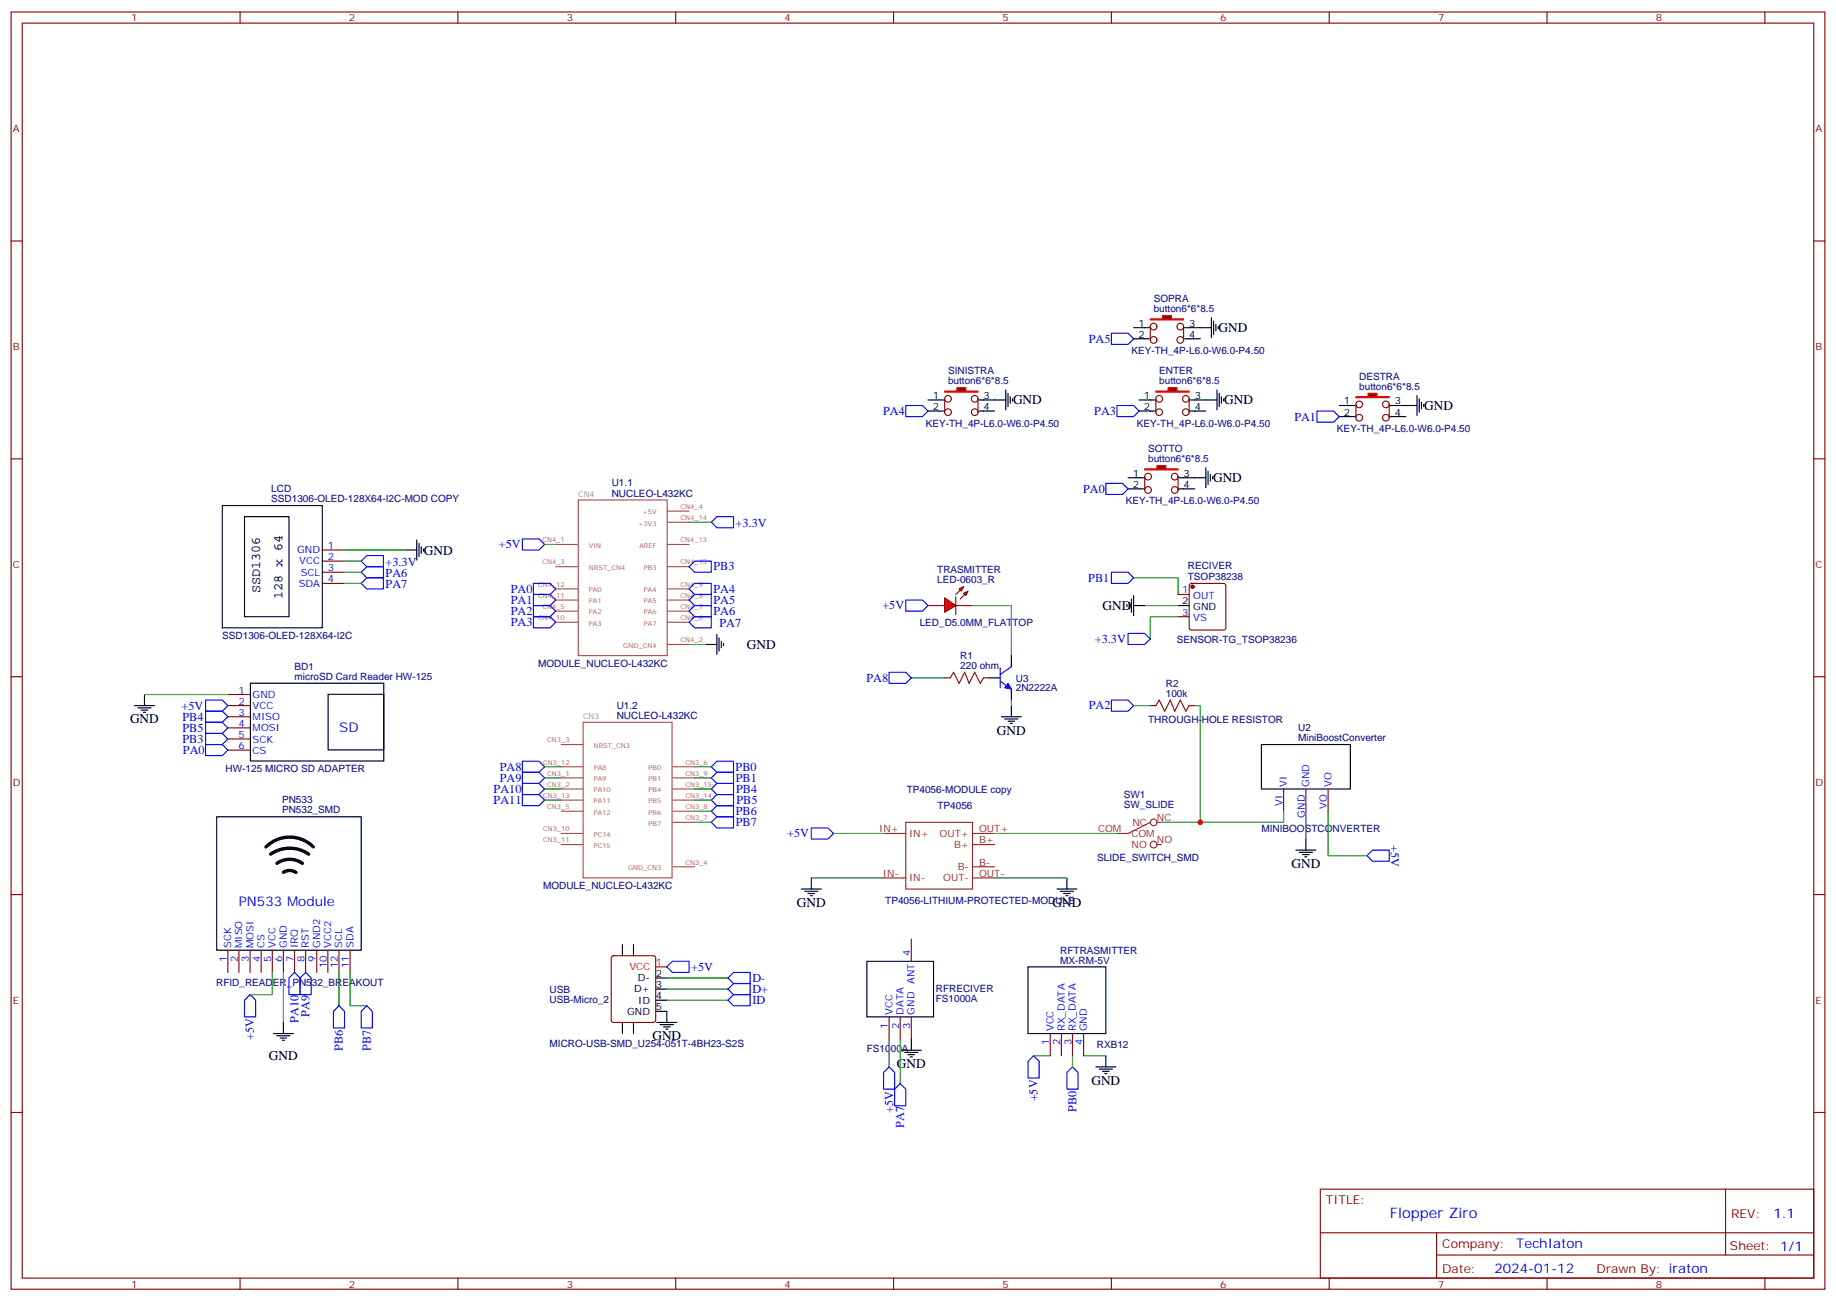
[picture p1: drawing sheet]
<svg xmlns="http://www.w3.org/2000/svg" width="583mm" height="413mm" viewBox="0 0 583 413" stroke-linecap="round" stroke-linejoin="round" font-family="sans-serif">
<g fill="none" stroke="#870000" stroke-width=".35">
<path d="M3.5 3.8h575.8v405.4h-575.8zM7.1 7.3h568.6v398.3h-568.6zM76.2 3.8v3.5M145.3 3.8v3.5M214.5 3.8v3.5M283.6 3.8v3.5M352.8 3.8v3.5M421.9 3.8v3.5M491.1 3.8v3.5M560.2 3.8v3.5M3.5 76.5h3.6M575.7 76.5h3.6"/>
<path d="M3.5 145.6h3.6M575.7 145.6h3.6M102.3 174.6h7.1M102.3 178.1h7.1M102.3 181.6h7.1M102.3 185.1h7.1M3.5 214.8h3.6M575.7 214.8h3.6M3.5 283.9h3.6M575.7 283.9h3.6M72.3 301.6v7M75.8 301.6v7"/>
<path d="M79.4 301.6v7M82.9 301.6v7M86.4 301.6v7M90 301.6v7M93.5 301.6v7M97 301.6v7M100.5 301.6v7M104.1 301.6v7M107.6 301.6v7M111.1 301.6v7M3.5 353.1h3.6M575.7 353.1h3.6"/>
<path d="M419.1 377.4h156.6v28.2h-156.6zM547.7 377.4v20.9M419.1 391.2h156.5M456 398.3h119.6M456 391.2v14.2M76.2 405.6v3.6M145.3 405.6v3.6M214.5 405.6v3.6M283.6 405.6v3.6M352.8 405.6v3.6M421.9 405.6v3.6M491.1 405.6v3.6"/>
<path d="M560.2 405.6v3.6"/>
</g>
<g fill="none" stroke="#a64a4a" stroke-width=".35">
<path d="M183.6 158.7h28.2v49.4h-28.2zM176.4 179.8h6.9M176.4 172.8h6.9M211.8 179.8h6.9M211.8 172.8h6.9M211.8 165.7h6.9M211.8 162.2h6.9M176.4 197.5h6.9M176.4 190.4h6.9M176.4 186.9h6.9M176.4 194h6.9M211.8 197.5h6.9"/>
<path d="M211.8 190.4h6.9M211.8 186.9h6.9M211.8 194h6.9M211.8 204.5h6.9M178.2 236.3h6.9M185.1 229.2h28.2v49.4h-28.2zM178.2 246.9h6.9M178.2 250.4h6.9M178.2 243.3h6.9M178.2 257.5h6.9M178.2 253.9h6.9M213.5 246.9h7"/>
<path d="M213.5 250.4h7M213.5 243.3h7M213.5 257.5h7M213.5 253.9h7M178.2 264.5h6.9M178.2 268h6.9M213.5 275.1h7M213.5 261h7"/>
</g>
<g fill="none" stroke="#00f" stroke-width=".35">
<path d="M114.7 178.1l1.7-1.8h5.3v3.5h-5.3zM165.8 171h5.3l1.8 1.8-1.8 1.8h-5.3zM218.7 179.8l1.8-1.7h5.3v3.5h-5.3zM225.8 165.7l1.7-1.7h5.3v3.5h-5.3zM114.7 181.6l1.7-1.8h5.3v3.6h-5.3zM114.7 185.1l1.7-1.7h5.3v3.5h-5.3zM165.8 245.1h5.3l1.8 1.8-1.8 1.7h-5.3zM165.8 248.6h5.3l1.8 1.8-1.8 1.8h-5.3zM165.8 241.6h5.3l1.8 1.7-1.8 1.8h-5.3zM165.8 252.2h5.3l1.8 1.7-1.8 1.8h-5.3zM225.8 243.3l1.7-1.7h5.3v3.5h-5.3zM225.8 257.5l1.7-1.8h5.3v3.5h-5.3z"/>
<path d="M225.8 246.9l1.7-1.8h5.3v3.5h-5.3zM225.8 253.9l1.7-1.7h5.3v3.5h-5.3zM225.8 250.4l1.7-1.8h5.3v3.6h-5.3zM227.5 259.2h5.3v3.5h-5.3l-1.7-1.7zM77.6 317.4l1.8-1.7 1.7 1.7v5.3h-3.5zM105.8 321l1.8-1.8 1.8 1.8v5.2h-3.6zM114.7 321l1.7-1.8 1.8 1.8v5.2h-3.5z"/>
</g>
<g fill="none" stroke="#000" stroke-width=".35">
<path d="M294.6 126.9h3.5M294.6 130.5h3.5M70.6 160.4h31.7v38.8h-31.7zM77.6 164h14.1v31.7h-14.1zM128.8 174.6h3.5M132.3 171.4v6.3M133 172.4v4.3M133.7 173.5v2.1M134.4 174.2v.7M224 204.5h3.5M227.5 201.4v6.3M228.2 202.4v4.3"/>
<path d="M229 203.5v2.1M229.7 204.2v.7M68.8 259.2h45.9v42.4h-45.9zM86.8 328h6.3M87.8 328.7h4.3M88.9 329.4h2.1M89.6 330.1h.7M90 324.5v3.5"/>
</g>
<g fill="none" stroke="#008700" stroke-width=".35">
<path d="M109.4 174.6h19.4M109.4 178.1h5.3M218.7 165.7h7.1M109.4 181.6h5.3M109.4 185.1h5.3M218.7 204.5h5.3M172.9 246.9h5.3M172.9 250.4h5.3M172.9 243.3h5.3M172.9 253.9h5.3M220.5 246.9h5.3M220.5 243.3h5.3"/>
<path d="M220.5 257.5h5.3M220.5 261h5.3M86.4 308.6v7.1h-7M90 308.6v15.9M107.6 308.6v10.6M111.1 308.6v10.6h5.3"/>
</g>
<path d="M87.9 274a7.1 7.1 0 0 1 8.1 0M90 276.9l1.1-.5 1.2-.1 1.7 .6M98 271.1a10.6 10.6 0 0 0-12.1 0M99.5 268.8a10.6 10.6 0 0 0-15.1 0" fill="none" stroke="#000" stroke-width="1.1"/>
<path d="M299.9 124.1h3.8v-1.1h2.9v1.1h3.8v.4h-10.5z" fill="#870000" stroke="#f00" stroke-width=".35"/>
<g fill="none" stroke="#870000" stroke-width=".35">
<path d="M299.9 126.6v4.2M310.4 126.6v4.2"/>
<circle cx="300.9" cy="126.6" r="1.06"/>
<circle cx="300.9" cy="130.8" r="1.06"/>
<circle cx="309.4" cy="126.6" r="1.06"/>
<circle cx="309.4" cy="130.8" r="1.06"/>
</g>
<path d="M359.8 104h3.6M359.8 107.5h3.6M298.1 126.9h1.4M298.1 130.5h1.4M310.8 126.9h4.9M310.8 130.5h4.9" fill="none" stroke="#000" stroke-width=".35"/>
<path d="M365.1 101.2h3.9v-1.1h2.8v1.1h3.9v.3h-10.6z" fill="#870000" stroke="#f00" stroke-width=".35"/>
<g fill="none" stroke="#870000" stroke-width=".35">
<path d="M365.1 103.6v4.3M375.7 103.6v4.3"/>
<circle cx="366.2" cy="107.9" r="1.06"/>
<circle cx="366.2" cy="103.6" r="1.06"/>
<circle cx="374.7" cy="107.9" r="1.06"/>
<circle cx="374.7" cy="103.6" r="1.06"/>
</g>
<path d="M363.4 104h1.4M363.4 107.5h1.4M376.1 104h4.9M376.1 107.5h4.9M425.1 128.7h3.5M425.1 132.2h3.5" fill="none" stroke="#000" stroke-width=".35"/>
<path d="M430.4 125.9h3.9v-1.1h2.8v1.1h3.9v.3h-10.6z" fill="#870000" stroke="#f00" stroke-width=".35"/>
<g fill="none" stroke="#870000" stroke-width=".35">
<path d="M430.4 128.3v4.3M441 128.3v4.3"/>
<circle cx="431.4" cy="128.3" r="1.06"/>
<circle cx="431.4" cy="132.6" r="1.06"/>
<circle cx="439.9" cy="128.3" r="1.06"/>
<circle cx="439.9" cy="132.6" r="1.06"/>
</g>
<path d="M428.6 128.7h1.4M428.6 132.2h1.4M441.3 128.7h5M441.3 132.2h5M358.1 151.6h3.5M358.1 155.2h3.5" fill="none" stroke="#000" stroke-width=".35"/>
<path d="M363.4 148.8h3.8v-1.1h2.9v1.1h3.8v.4h-10.5z" fill="#870000" stroke="#f00" stroke-width=".35"/>
<g fill="none" stroke="#870000" stroke-width=".35">
<path d="M363.4 151.3v4.2M373.9 151.3v4.2"/>
<circle cx="364.4" cy="151.3" r="1.06"/>
<circle cx="364.4" cy="155.5" r="1.06"/>
<circle cx="372.9" cy="155.5" r="1.06"/>
<circle cx="372.9" cy="151.3" r="1.06"/>
</g>
<path d="M361.6 126.9h3.5M361.6 130.5h3.5M361.6 151.6h1.4M361.6 155.2h1.4M374.3 151.6h4.9M374.3 155.2h4.9" fill="none" stroke="#000" stroke-width=".35"/>
<path d="M366.9 124.1h3.9v-1.1h2.8v1.1h3.9v.4h-10.6z" fill="#870000" stroke="#f00" stroke-width=".35"/>
<g fill="none" stroke="#870000" stroke-width=".35">
<path d="M366.9 126.6v4.2M377.5 126.6v4.2"/>
<circle cx="367.9" cy="126.6" r="1.06"/>
<circle cx="367.9" cy="130.8" r="1.06"/>
<circle cx="376.4" cy="130.8" r="1.06"/>
<circle cx="376.4" cy="126.6" r="1.06"/>
</g>
<path d="M365.1 126.9h1.4M365.1 130.5h1.4M377.8 126.9h5M377.8 130.5h5" fill="none" stroke="#000" stroke-width=".35"/>
<g fill="#f00" stroke="#870000" stroke-width=".35">
<path d="M299.9 189.7l3.5 2.5-3.5 2.1z"/>
<path d="M303.4 189.4v5.6z"/>
</g>
<g fill="#870000" stroke="#870000" stroke-width=".35">
<path d="M303.4 188.7l1.4-1.4z"/>
<path d="M304.8 190.1l1.4-1.4z"/>
</g>
<g fill="#f00" stroke="#870000" stroke-width=".35">
<path d="M304.4 186.9l1.5-.7-.7 1.4z"/>
<path d="M305.9 188.3l1.4-.7-.7 1.4z"/>
</g>
<g fill="none" stroke="#870000" stroke-width=".35">
<path d="M294.6 192.2h5.3M303.4 192.2h5.3M373.9 188.7h3.6M373.9 195.7h3.6M377.7 185.3l.5-.2h10.2l.5 .2 .2 .5v13.4l-.2 .5-.5 .3h-10.2l-.5-.3-.2-.5v-13.4zM299.9 215.1h1.7M312.2 215.1h1.8M72.3 220.4h7.1M72.3 223.9h7.1M72.3 227.5h7.1M72.3 231h7.1M72.3 234.5h7.1"/>
<path d="M72.3 238.1h7.1M365.1 223.9h1.8M377.5 223.9h1.7M407.5 250.4v7.1M414.5 250.4v7.1M421.6 250.4v7.1M289.3 298v7.1M194.3 303.5l.4-.2h12.7l.7 .4v20.1l-.4 .6-13 .1-.6-.5-.1-20zM282.2 322.7v7.1M285.8 322.7v7.1M289.3 322.7v7.1M333.4 328v7.1"/>
<path d="M336.9 328v7.1M340.4 328v7.1M344 328v7.1"/>
</g>
<circle cx="378.5" cy="186.2" r=".53" fill="#870000" stroke="#870000" stroke-width=".35"/>
<g fill="none" stroke="#000" stroke-width=".35">
<path d="M381 104h3.5M384.5 100.8v6.4M385.2 101.9v4.2M385.9 102.9v2.2M386.6 103.6v.8M315.7 126.9h3.6M319.3 123.8v6.3M320 124.8v4.2M320.7 125.9v2.1M321.4 126.6v.7M382.8 126.9h3.5M386.3 123.8v6.3"/>
<path d="M387 124.8v4.2M387.7 125.9v2.1M388.4 126.6v.7M446.3 128.7h3.5M449.8 125.5v6.4M450.5 126.6v4.2M451.2 127.6v2.2M451.9 128.3v.7M379.2 151.6h3.6M382.8 148.4v6.4M383.5 149.5v4.2M384.2 150.6v2.1"/>
<path d="M384.9 151.3v.7M357.7 191.8v.7M358.4 191.1v2.2M359.1 190.1v4.2M359.8 192.2h3.6M359.8 189v6.4M373.9 192.2h3.6M79.5 216.8h42.3v24.7h-42.3zM314 215.1h3.5M321 208.1v3.5M321 218.7v3.5M42.7 223.9h6.3"/>
<path d="M43.7 224.6h4.3M44.8 225.4h2.1M45.5 226.1h.7M45.9 220.4v3.5M104.2 220.3h17.6v17.7h-17.6zM317.9 227.5h6.3M318.9 228.2h4.2M320 228.9h2.1M320.7 229.6h.7M321 223.9v3.6M400.4 236.3h28.2v14.1h-28.2zM257.5 278.6v3.6"/>
<path d="M338.7 278.6v3.6M411.3 269.8h6.4M412.4 270.5h4.2M413.5 271.2h2.1M414.2 271.9h.7M414.5 266.3v3.5M197.6 299.8v3.5M201.1 299.8v3.5M254.4 282.2h6.3M255.4 282.9h4.2M256.5 283.6h2.1M257.2 284.3h.7"/>
<path d="M335.5 282.2h6.3M336.5 282.9h4.3M337.6 283.6h2.1M338.3 284.3h.7M208.1 313.9h3.6M208.1 310.4h3.6M208.1 317.4h3.6M275.2 305.1h21.1v17.6h-21.1zM326.3 306.8h24.7v21.2h-24.7zM197.6 324.5v3.5M201.1 324.5v3.5M208.1 321h3.6v3.5"/>
<path d="M208.5 324.5h6.3M209.5 325.2h4.3M210.6 325.9h2.1M211.3 326.6h.7M286.1 333.3h6.4M287.2 334h4.2M288.2 334.7h2.1M288.9 335.4h.7M289.3 329.8v3.5M347.8 338.6h6.4M348.9 339.3h4.2M351 335.1v3.5"/>
<path d="M350 340h2.1M350.7 340.7h.7"/>
</g>
<g fill="none" stroke="#00f" stroke-width=".35">
<path d="M352.8 105.8h5.3l1.7 1.7-1.7 1.8h-5.3zM287.5 128.7h5.3l1.8 1.8-1.8 1.7h-5.3zM354.5 128.7h5.3l1.8 1.8-1.8 1.7h-5.3zM418 130.5h5.3l1.8 1.7-1.8 1.8h-5.3zM351 153.4h5.3l1.8 1.8-1.8 1.7h-5.3zM169.3 185.1h5.3l1.8 1.8-1.8 1.8h-5.3zM169.3 188.7h5.3l1.8 1.7-1.8 1.8h-5.3zM169.3 192.2h5.3l1.8 1.8-1.8 1.7h-5.3zM169.3 195.7h5.3l1.8 1.8-1.8 1.7h-5.3zM218.7 186.9l1.8-1.8h5.3v3.6h-5.3zM218.7 194l1.8-1.8h5.3v3.5h-5.3zM218.7 197.5l1.8-1.8h5.3v3.5h-5.3z"/>
<path d="M220.5 188.7h5.3v3.5h-5.3l-1.8-1.8zM287.5 190.4h5.3l1.8 1.8-1.8 1.8h-5.3zM352.8 181.6h5.3l1.7 1.8-1.7 1.7h-5.3zM282.2 213.4h5.3l1.8 1.7-1.8 1.8h-5.3zM317.5 211.9v6.4M317.5 216.2l3.5 2.5M321 211.6l-3.5 2.5M358.1 201h5.3l1.7 1.8-1.7 1.7h-5.3zM65.3 222.2h5.3l1.7 1.7-1.7 1.8h-5.3zM65.3 225.7h5.3l1.7 1.8-1.7 1.7h-5.3zM65.3 229.2h5.3l1.7 1.8-1.7 1.8h-5.3zM65.3 232.8h5.3l1.7 1.7-1.7 1.8h-5.3z"/>
<path d="M65.3 236.3h5.3l1.7 1.8-1.7 1.7h-5.3zM352.8 222.2h5.3l1.7 1.7-1.7 1.8h-5.3zM257.5 262.7h5.3l1.8 1.8-1.8 1.8h-5.3zM433.9 271.6l1.8-1.8h5.3v3.5h-5.3zM93.5 308.6l1.7 1.8v5.3h-3.5v-5.3zM95.2 310.4l1.8-1.8 1.8 1.8v5.3h-3.6zM211.7 306.8l1.7-1.7h5.3v3.5h-5.3zM231.1 310.4l1.7-1.8h5.3v3.5h-5.3zM231.1 313.9l1.7-1.8h5.3v3.6h-5.3zM231.1 317.4l1.7-1.7h5.3v3.5h-5.3zM282.2 338.6l1.8 1.8v5.3h-3.5v-5.3zM328.1 335.1l1.7 1.7v5.3h-3.5v-5.3z"/>
<path d="M340.4 338.6l1.8 1.8v5.3h-3.5v-5.3zM285.8 343.9l1.7 1.8v5.2h-3.5v-5.2z"/>
</g>
<g fill="none" stroke="#008700" stroke-width=".35">
<path d="M172.9 172.8h3.5M308.7 192.2h12.3v15.9M359.8 183.4h14.1v5.3M363.4 192.2h10.5M373.9 195.7h-8.8v7.1M289.3 215.1h10.6M45.9 220.4h26.4M321 222.2v1.7M359.8 223.9h5.3M379.2 223.9h1.8v37.1M220.5 250.4h5.3M220.5 253.9h5.3"/>
<path d="M407.5 257.5v3.5h-38.8M414.5 257.5v8.8M421.6 257.5v14.1h12.3M257.5 278.6h23M264.6 264.5h15.9M315.7 278.6h23M315.7 264.5h38.8M211.7 310.4h19.4M211.7 313.9h19.4M211.7 317.4h19.4M282.2 329.8v8.8M285.8 329.8v14.1"/>
<path d="M328.1 335.1h5.3M340.4 335.1v3.5M344 335.1h7"/>
</g>
<path d="M208.1 306.8h3.6" fill="none" stroke="#f00" stroke-width=".35"/>
<g fill="none" stroke="#8c2424" stroke-width=".35">
<path d="M280.5 264.5h7M280.5 278.6h7M287.5 261h21.2v21.2h-21.2zM308.7 264.5h7M308.7 278.6h7M308.7 268h7M308.7 275.1h7M365.1 261l-7 3.5h-3.6M367.2 261h1.5M367.2 268h1.5"/>
<circle cx="366.2" cy="268" r="1.06"/>
<circle cx="366.2" cy="261" r="1.06"/>
</g>
<path d="M301.6 215.1l1.1-1.7 1.7 3.5 1.8-3.5 1.4 3.5 1.8-3.5 1.7 3.5 1.1-1.8M366.9 223.9l1-1.7 1.8 3.5 1.8-3.5 1.4 3.5 1.7-3.5 1.8 3.5 1.1-1.8" fill="none" stroke="#a10000" stroke-width=".35"/>
<path d="M320 216.9l1 1.8-2.1-.4z" fill="#00f" stroke="#00f" stroke-width=".32"/>
<circle cx="381" cy="261" r=".88" fill="#c00"/>
<text font-size="4.6" fill="#00f" x="441.2" y="386.4">Flopper Ziro</text>
<g font-size="4.2">
<text x="386.8" y="105.4">GND</text>
<text x="321.6" y="128.3">GND</text>
<text x="388.6" y="128.3">GND</text>
<text x="452.1" y="130.1">GND</text>
<text x="385.1" y="153">GND</text>
<text x="134.6" y="176">GND</text>
<text x="82.6" y="188.3" transform="rotate(-90 82.6 188.3)">SSD1306</text>
<text x="89.6" y="190" transform="rotate(-90 89.6 190)">128 x 64</text>
<text x="350" y="193.6">GND</text>
<text x="237.1" y="206">GND</text>
<text x="41.3" y="229.6">GND</text>
<text x="316.4" y="233.1">GND</text>
<text x="409.9" y="275.4">GND</text>
<text x="252.9" y="287.8">GND</text>
<text x="334.1" y="287.8">GND</text>
<text x="207.1" y="330.1">GND</text>
<text x="85.3" y="336.5">GND</text>
<text x="284.7" y="338.9">GND</text>
<text x="346.4" y="344.2">GND</text>
</g>
<g font-size="4.2" fill="#00f">
<text x="107.7" y="232.3">SD</text>
<text x="75.8" y="287.4">PN533 Module</text>
<text x="562.9" y="386.7">1.1</text>
<text x="481.3" y="396.2">TechIaton</text>
<text x="474.4" y="404">2024-01-12</text>
</g>
<g font-size="3.9" fill="#00f">
<text x="345.6" y="108.8">PA5</text>
<text x="280.3" y="131.7">PA4</text>
<text x="347.4" y="131.7">PA3</text>
<text x="410.9" y="133.5">PA1</text>
<text x="343.8" y="156.4">PA0</text>
<text x="233.5" y="167.2">+3.3V</text>
<text x="158.4" y="174">+5V</text>
<text x="122.4" y="179.5">+3.3V</text>
<text x="122.4" y="183">PA6</text>
<text x="226.5" y="181">PB3</text>
<text x="345.4" y="184.6">PB1</text>
<text x="122.4" y="186.5">PA7</text>
<text x="162.1" y="188.2">PA0</text>
<text x="162.1" y="191.6">PA1</text>
<text x="226.5" y="188.4">PA4</text>
<text x="226.5" y="191.6">PA5</text>
<text x="162.1" y="195.1">PA2</text>
<text x="226.5" y="195.3">PA6</text>
<text x="280.1" y="193.4">+5V</text>
<text x="162.1" y="198.6">PA3</text>
<text x="228.4" y="198.9">PA7</text>
<text x="347.5" y="204">+3.3V</text>
<text x="275" y="216.4">PA8</text>
<text x="57.7" y="225.2">+5V</text>
<text x="345.6" y="225.2">PA2</text>
<text x="57.9" y="228.7">PB4</text>
<text x="57.9" y="232.2">PB5</text>
<text x="57.9" y="235.7">PB3</text>
<text x="58.1" y="239.3">PA0</text>
<text x="158.6" y="244.6">PA8</text>
<text x="233.5" y="244.5">PB0</text>
<text x="156.7" y="251.7">PA10</text>
<text x="158.6" y="248.1">PA9</text>
<text x="233.5" y="248.1">PB1</text>
<text x="233.7" y="251.7">PB4</text>
<text x="156.7" y="255.1">PA11</text>
<text x="233.8" y="255.2">PB5</text>
<text x="233.5" y="262.2">PB7</text>
<text x="233.5" y="258.7">PB6</text>
<text x="249.9" y="265.8">+5V</text>
<text x="441.5" y="268.2" transform="rotate(90 441.5 268.2)">+5V</text>
<text x="219.4" y="308.3">+5V</text>
<text x="238.8" y="311.6">D-</text>
<text x="238.8" y="315.2">D+</text>
<text x="98.3" y="322.7" transform="rotate(-90 98.3 322.7)">PA9</text>
<text x="238.8" y="318.7">ID</text>
<text x="94.7" y="324.6" transform="rotate(-90 94.7 324.6)">PA10</text>
<text x="80.5" y="330.1" transform="rotate(-90 80.5 330.1)">+5V</text>
<text x="108.9" y="333.4" transform="rotate(-90 108.9 333.4)">PB6</text>
<text x="117.7" y="333.4" transform="rotate(-90 117.7 333.4)">PB7</text>
<text x="283.5" y="353.1" transform="rotate(-90 283.5 353.1)">+5V</text>
<text x="329.3" y="349.6" transform="rotate(-90 329.3 349.6)">+5V</text>
<text x="341.7" y="352.8" transform="rotate(-90 341.7 352.8)">PB0</text>
<text x="287" y="358" transform="rotate(-90 287 358)">PA7</text>
</g>
<g font-size="3.9" fill="#800">
<text x="420.9" y="382">TITLE:</text>
<text x="549.5" y="386.7">REV:</text>
<text x="457.8" y="396.2">Company:</text>
<text x="549.1" y="396.8">Sheet: 1/1</text>
<text x="457.8" y="403.9">Date:</text>
<text x="506.8" y="403.9">Drawn By: iraton</text>
</g>
<g font-size="3.2" fill="#800">
<text x="41.6" y="6.8">1</text>
<text x="110.8" y="6.8">2</text>
<text x="179.9" y="6.8">3</text>
<text x="249.1" y="6.8">4</text>
<text x="318.2" y="6.8">5</text>
<text x="387.3" y="6.8">6</text>
<text x="456.5" y="6.8">7</text>
<text x="525.6" y="6.8">8</text>
<text x="4.1" y="41.9">A</text>
<text x="576.3" y="41.9">A</text>
<text x="4.1" y="111.1">B</text>
<text x="576.3" y="111.1">B</text>
<text x="4.1" y="180.2">C</text>
<text x="576.3" y="180.2">C</text>
<text x="4.1" y="249.3">D</text>
<text x="576.3" y="249.3">D</text>
<text x="4.1" y="318.5">E</text>
<text x="576.3" y="318.5">E</text>
<text x="41.6" y="408.6">1</text>
<text x="110.8" y="408.6">2</text>
<text x="179.9" y="408.6">3</text>
<text x="249.1" y="408.6">4</text>
<text x="318.2" y="408.6">5</text>
<text x="387.3" y="408.6">6</text>
<text x="456.5" y="408.6">7</text>
<text x="525.6" y="408.6">8</text>
</g>
<g font-size="3.2" fill="#000080">
<text x="366.2" y="95.8">SOPRA</text>
<text x="366.2" y="99.1">button6*6*8.5</text>
<text x="359.1" y="112.5">KEY-TH_4P-L6.0-W6.0-P4.50</text>
<text x="300.9" y="118.8">SINISTRA</text>
<text x="368" y="118.8">ENTER</text>
<text x="300.9" y="122">button6*6*8.5</text>
<text x="368" y="122">button6*6*8.5</text>
<text x="431.5" y="123.8">button6*6*8.5</text>
<text x="431.5" y="120.5">DESTRA</text>
<text x="293.9" y="135.4">KEY-TH_4P-L6.0-W6.0-P4.50</text>
<text x="360.9" y="135.4">KEY-TH_4P-L6.0-W6.0-P4.50</text>
<text x="424.4" y="137.2">KEY-TH_4P-L6.0-W6.0-P4.50</text>
<text x="364.4" y="143.5">SOTTO</text>
<text x="364.4" y="146.7">button6*6*8.5</text>
<text x="194.2" y="154.4">U1.1</text>
<text x="86.1" y="159.4">SSD1306-OLED-128X64-I2C-MOD COPY</text>
<text x="86.1" y="156.2">LCD</text>
<text x="194.2" y="157.6">NUCLEO-L432KC</text>
<text x="357.4" y="160.1">KEY-TH_4P-L6.0-W6.0-P4.50</text>
<text x="297.5" y="185.1">LED-0603_R</text>
<text x="297.5" y="182">TRASMITTER</text>
<text x="377.1" y="183.9">TSOP38238</text>
<text x="377.1" y="180.7">RECIVER</text>
<text x="70.6" y="202.8">SSD1306-OLED-128X64-I2C</text>
<text x="291.9" y="198.7">LED_D5.0MM_FLATTOP</text>
<text x="373.6" y="203.9">SENSOR-TG_TSOP38236</text>
<text x="304.8" y="209.2">R1</text>
<text x="93.5" y="215.8">microSD Card Reader HW-125</text>
<text x="93.5" y="212.5">BD1</text>
<text x="170.8" y="211.6">MODULE_NUCLEO-L432KC</text>
<text x="304.8" y="212.3">220 ohm</text>
<text x="322.4" y="219.4">2N2222A</text>
<text x="322.4" y="216.3">U3</text>
<text x="370.1" y="221.1">100k</text>
<text x="370.1" y="217.9">R2</text>
<text x="195.8" y="225">U1.2</text>
<text x="195.8" y="228.2">NUCLEO-L432KC</text>
<text x="364.4" y="229.4">THROUGH-HOLE RESISTOR</text>
<text x="412.1" y="231.9">U2</text>
<text x="412.1" y="235.2">MiniBoostConverter</text>
<text x="71.6" y="245">HW-125 MICRO SD ADAPTER</text>
<text x="287.8" y="251.5">TP4056-MODULE copy</text>
<text x="89.5" y="254.9">PN533</text>
<text x="297.6" y="256.7">TP4056</text>
<text x="356.7" y="256.4">SW_SLIDE</text>
<text x="356.7" y="253.2">SW1</text>
<text x="89.5" y="258.2">PN532_SMD</text>
<text x="400.4" y="264.1">MINIBOOSTCONVERTER</text>
<text x="348.3" y="273.3">SLIDE_SWITCH_SMD</text>
<text x="172.4" y="282.2">MODULE_NUCLEO-L432KC</text>
<text x="281" y="286.9">TP4056-LITHIUM-PROTECTED-MODULE</text>
<text x="336.6" y="305.8">MX-RM-5V</text>
<text x="336.6" y="302.6">RFTRASMITTER</text>
<text x="68.6" y="312.8">RFID_READER_PN532_BREAKOUT</text>
<text x="174.4" y="315.1">USB</text>
<text x="297" y="315">RFRECIVER</text>
<text x="174.4" y="318.2">USB-Micro_2</text>
<text x="297" y="318.1">FS1000A</text>
<text x="174.4" y="332.2">MICRO-USB-SMD_U254-051T-4BH23-S2S</text>
<text x="275.2" y="334">FS1000A</text>
<text x="348.2" y="332.7">RXB12</text>
</g>
<g font-size="3.2">
<text x="361.3" y="103.6">1</text>
<text x="361.3" y="107.2">2</text>
<text x="377.5" y="103.6">3</text>
<text x="377.5" y="107.2">4</text>
<text x="296.1" y="126.6">1</text>
<text x="296.1" y="130.1">2</text>
<text x="312.2" y="126.6">3</text>
<text x="312.2" y="130.1">4</text>
<text x="363.1" y="126.6">1</text>
<text x="363.1" y="130.1">2</text>
<text x="379.2" y="126.6">3</text>
<text x="379.2" y="130.1">4</text>
<text x="426.6" y="128.3">1</text>
<text x="426.6" y="131.9">2</text>
<text x="442.7" y="128.3">3</text>
<text x="442.7" y="131.9">4</text>
<text x="359.6" y="151.3">1</text>
<text x="359.6" y="154.8">2</text>
<text x="375.7" y="151.3">3</text>
<text x="375.7" y="154.8">4</text>
<text x="375.3" y="191.8">2</text>
<text x="378.8" y="193.6">GND</text>
<text x="202.5" y="311.4">D-</text>
<text x="208.1" y="310">2</text>
<text x="201.3" y="315">D+</text>
<text x="208.1" y="313.5">3</text>
<text x="208.1" y="317.1">4</text>
<text x="199.1" y="322">GND</text>
<text x="202.6" y="318.5">ID</text>
<text x="208.1" y="320.6">5</text>
</g>
<g font-size="3.2" fill="#00f">
<text x="94.3" y="175.6">GND</text>
<text x="95" y="179.1">VCC</text>
<text x="104.1" y="174.2">1</text>
<text x="104.1" y="177.7">2</text>
<text x="95.5" y="182.7">SCL</text>
<text x="104.1" y="181.3">3</text>
<text x="104.1" y="184.8">4</text>
<text x="94.8" y="186.2">SDA</text>
<text x="375.3" y="188.3">1</text>
<text x="378.8" y="190.1">OUT</text>
<text x="375.3" y="195.4">3</text>
<text x="378.8" y="197.1">VS</text>
<text x="75.7" y="220.1">1</text>
<text x="80.2" y="221.5">GND</text>
<text x="75.7" y="223.7">2</text>
<text x="75.7" y="227.2">3</text>
<text x="80.2" y="225.1">VCC</text>
<text x="75.7" y="230.7">4</text>
<text x="80.2" y="228.6">MISO</text>
<text x="80.2" y="232.1">MOSI</text>
<text x="75.7" y="234.2">5</text>
<text x="75.7" y="237.8">6</text>
<text x="80.2" y="235.7">SCK</text>
<text x="80.2" y="239.2">CS</text>
<text x="408.5" y="249.7" transform="rotate(-90 408.5 249.7)">VI</text>
<text x="415.6" y="249.7" transform="rotate(-90 415.6 249.7)">GND</text>
<text x="422.6" y="249.7" transform="rotate(-90 422.6 249.7)">VO</text>
<text x="407.1" y="255.7" transform="rotate(-90 407.1 255.7)">VI</text>
<text x="421.2" y="256.8" transform="rotate(-90 421.2 256.8)">VO</text>
<text x="414.2" y="259.4" transform="rotate(-90 414.2 259.4)">GND</text>
<text x="72" y="305.3" transform="rotate(-90 72 305.3)">1</text>
<text x="73.4" y="300.8" transform="rotate(-90 73.4 300.8)">SCK</text>
<text x="75.5" y="305.3" transform="rotate(-90 75.5 305.3)">2</text>
<text x="76.9" y="300.8" transform="rotate(-90 76.9 300.8)">MISO</text>
<text x="79" y="305.3" transform="rotate(-90 79 305.3)">3</text>
<text x="80.4" y="300.8" transform="rotate(-90 80.4 300.8)">MOSI</text>
<text x="82.5" y="305.3" transform="rotate(-90 82.5 305.3)">4</text>
<text x="84" y="300.8" transform="rotate(-90 84 300.8)">CS</text>
<text x="86.1" y="305.3" transform="rotate(-90 86.1 305.3)">5</text>
<text x="87.5" y="300.8" transform="rotate(-90 87.5 300.8)">VCC</text>
<text x="89.6" y="305.3" transform="rotate(-90 89.6 305.3)">6</text>
<text x="91" y="300.8" transform="rotate(-90 91 300.8)">GND</text>
<text x="93.1" y="305.3" transform="rotate(-90 93.1 305.3)">7</text>
<text x="94.5" y="300.8" transform="rotate(-90 94.5 300.8)">IRQ</text>
<text x="96.7" y="305.3" transform="rotate(-90 96.7 305.3)">8</text>
<text x="98.1" y="300.8" transform="rotate(-90 98.1 300.8)">RST</text>
<text x="100.2" y="305.3" transform="rotate(-90 100.2 305.3)">9</text>
<text x="101.6" y="300.8" transform="rotate(-90 101.6 300.8)">GND2</text>
<text x="105.1" y="300.8" transform="rotate(-90 105.1 300.8)">VCC2</text>
<text x="108.7" y="300.8" transform="rotate(-90 108.7 300.8)">SCL</text>
<text x="112.2" y="300.8" transform="rotate(-90 112.2 300.8)">SDA</text>
<text x="288.9" y="303.3" transform="rotate(-90 288.9 303.3)">4</text>
<text x="103.7" y="307.4" transform="rotate(-90 103.7 307.4)">10</text>
<text x="107.2" y="307.4" transform="rotate(-90 107.2 307.4)">12</text>
<text x="110.8" y="307.4" transform="rotate(-90 110.8 307.4)">11</text>
<text x="290.3" y="312.3" transform="rotate(-90 290.3 312.3)">ANT</text>
<text x="283.3" y="322" transform="rotate(-90 283.3 322)">VCC</text>
<text x="286.8" y="322" transform="rotate(-90 286.8 322)">DATA</text>
<text x="290.3" y="322" transform="rotate(-90 290.3 322)">GND</text>
<text x="281.9" y="326.5" transform="rotate(-90 281.9 326.5)">1</text>
<text x="285.4" y="326.5" transform="rotate(-90 285.4 326.5)">2</text>
<text x="288.9" y="326.5" transform="rotate(-90 288.9 326.5)">3</text>
<text x="334.4" y="327.3" transform="rotate(-90 334.4 327.3)">VCC</text>
<text x="338" y="327.3" transform="rotate(-90 338 327.3)">RX_DATA</text>
<text x="341.5" y="327.3" transform="rotate(-90 341.5 327.3)">RX_DATA</text>
<text x="345" y="327.3" transform="rotate(-90 345 327.3)">GND</text>
<text x="333" y="331.8" transform="rotate(-90 333 331.8)">1</text>
<text x="336.5" y="331.8" transform="rotate(-90 336.5 331.8)">2</text>
<text x="340.1" y="331.8" transform="rotate(-90 340.1 331.8)">3</text>
<text x="343.6" y="331.8" transform="rotate(-90 343.6 331.8)">4</text>
</g>
<g font-size="3.2" fill="#8d2323">
<text x="359.5" y="262">NC</text>
<text x="367.2" y="260.6">NC</text>
<text x="279.1" y="264.2">IN+</text>
<text x="288.6" y="265.6">IN+</text>
<text x="298.2" y="265.6">OUT+</text>
<text x="302.8" y="269.1">B+</text>
<text x="310.8" y="264.2">OUT+</text>
<text x="310.8" y="267.7">B+</text>
<text x="348.6" y="264.2">COM</text>
<text x="359.1" y="265.6">COM</text>
<text x="359.2" y="269.1">NO</text>
<text x="367.2" y="267.7">NO</text>
<text x="310.8" y="274.7">B-</text>
<text x="280.2" y="278.3">IN-</text>
<text x="288.6" y="279.7">IN-</text>
<text x="299.4" y="279.7">OUT-</text>
<text x="304" y="276.2">B-</text>
<text x="310.8" y="278.3">OUT-</text>
</g>
<g font-size="3.2" fill="#f00">
<text x="199.8" y="307.9">VCC</text>
<text x="208.1" y="306.5">1</text>
</g>
<g font-size="2.5" fill="#838383">
<text x="183.6" y="157.6">CN4</text>
<text x="185.1" y="228.2">CN3</text>
</g>
<g font-size="2.1" fill="#a54b4b">
<text x="216.1" y="161.5">CN4_4</text>
<text x="202.6" y="166.8">+3V3</text>
<text x="203.9" y="163.2">+5V</text>
<text x="216.1" y="165">CN4_14</text>
<text x="172.2" y="172.1">CN4_1</text>
<text x="186.9" y="173.8">VIN</text>
<text x="202.9" y="173.8">AREF</text>
<text x="216.1" y="172.1">CN4_13</text>
<text x="172.2" y="179.2">CN4_3</text>
<text x="216.1" y="179.2">CN4_15</text>
<text x="186.9" y="180.9">NRST_CN4</text>
<text x="204.3" y="180.9">PB3</text>
<text x="170.8" y="189.7">CN4_11</text>
<text x="170.8" y="186.2">CN4_12</text>
<text x="186.9" y="191.5">PA1</text>
<text x="186.9" y="187.9">PA0</text>
<text x="204.4" y="191.5">PA5</text>
<text x="204.4" y="187.9">PA4</text>
<text x="216.1" y="189.7">CN4_8</text>
<text x="216.1" y="186.2">CN4_9</text>
<text x="170.8" y="196.8">CN4_10</text>
<text x="172.2" y="193.3">CN4_5</text>
<text x="186.9" y="195">PA2</text>
<text x="204.4" y="195">PA6</text>
<text x="216.1" y="196.8">CN4_6</text>
<text x="216.1" y="193.3">CN4_7</text>
<text x="186.9" y="198.5">PA3</text>
<text x="204.4" y="198.5">PA7</text>
<text x="216.1" y="203.8">CN4_2</text>
<text x="197.8" y="205.6">GND_CN4</text>
<text x="173.7" y="235.6">CN3_3</text>
<text x="188.5" y="237.3">NRST_CN3</text>
<text x="172.4" y="242.7">CN3_12</text>
<text x="188.5" y="244.4">PA8</text>
<text x="205.9" y="244.4">PB0</text>
<text x="217.6" y="242.7">CN3_6</text>
<text x="173.7" y="246.2">CN3_1</text>
<text x="173.7" y="249.7">CN3_2</text>
<text x="188.5" y="247.9">PA9</text>
<text x="188.5" y="251.4">PA10</text>
<text x="205.9" y="247.9">PB1</text>
<text x="205.9" y="251.4">PB4</text>
<text x="217.6" y="246.2">CN3_9</text>
<text x="217.6" y="249.7">CN3_15</text>
<text x="172.4" y="253.2">CN3_13</text>
<text x="173.7" y="256.8">CN3_5</text>
<text x="188.5" y="255">PA11</text>
<text x="205.9" y="255">PB5</text>
<text x="217.6" y="256.8">CN3_8</text>
<text x="217.6" y="253.2">CN3_14</text>
<text x="172.4" y="263.8">CN3_10</text>
<text x="188.5" y="258.5">PA12</text>
<text x="205.9" y="258.5">PB6</text>
<text x="205.9" y="262">PB7</text>
<text x="217.6" y="260.3">CN3_7</text>
<text x="172.4" y="267.3">CN3_11</text>
<text x="188.5" y="265.6">PC14</text>
<text x="188.5" y="269.1">PC15</text>
<text x="217.6" y="274.4">CN3_4</text>
<text x="199.4" y="276.1">GND_CN3</text>
</g>
</svg>
